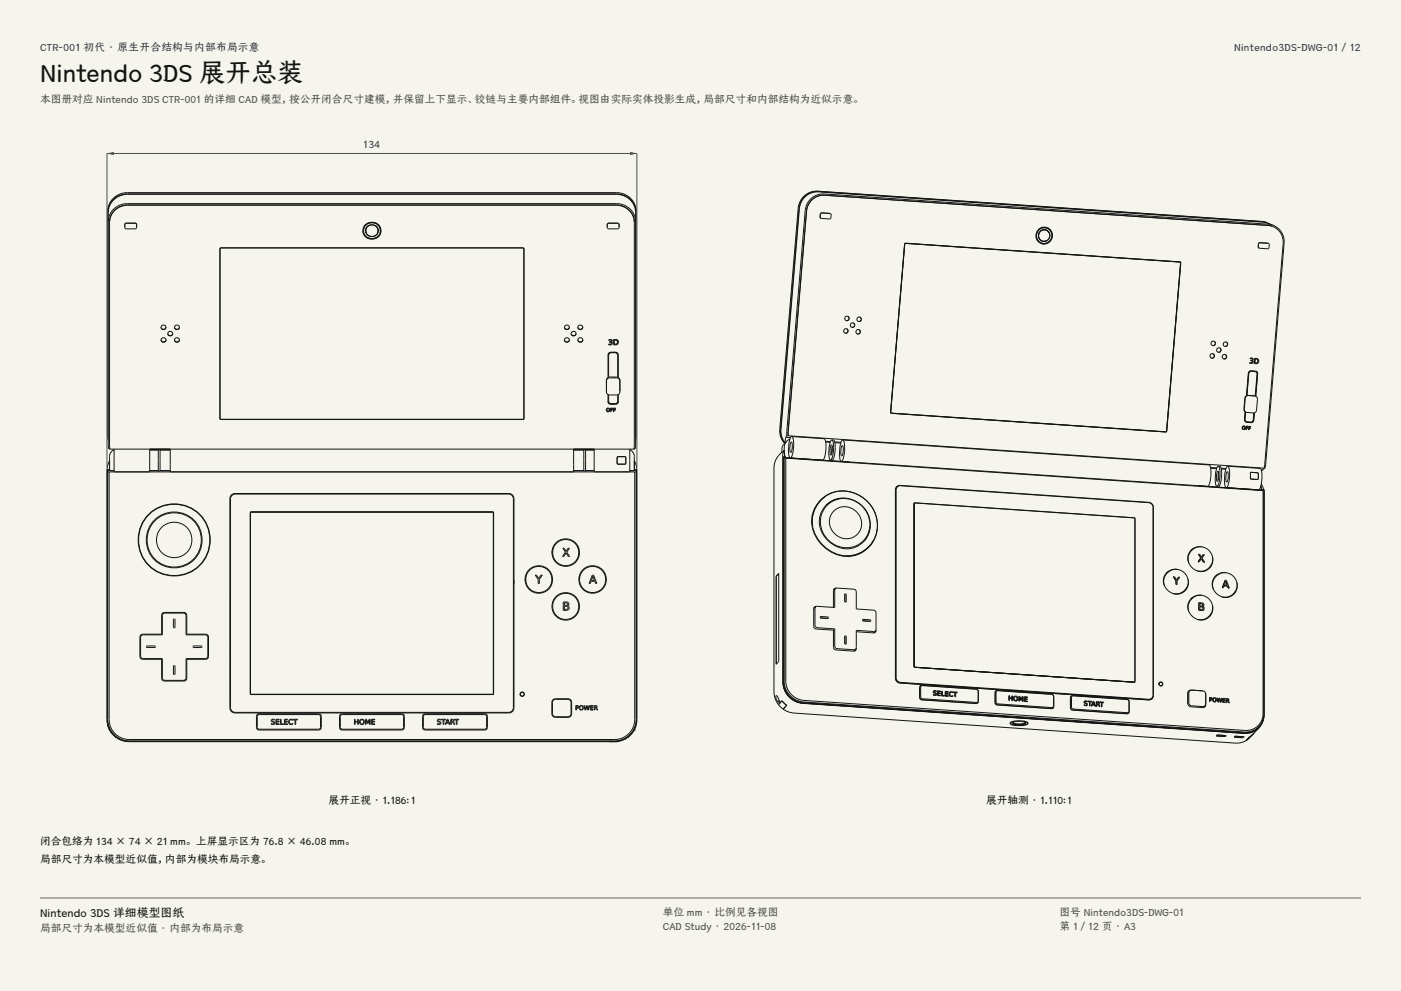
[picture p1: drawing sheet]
<svg xmlns="http://www.w3.org/2000/svg" width="420mm" height="297mm" viewBox="0 0 420 297" stroke-linecap="round" stroke-linejoin="round" font-family="sans-serif">
<g fill="#f5f4ed">
<path d="M0 0h420v297h-420z"/>
<path d="M12 12h396v275h-396z"/>
</g>
<g fill="none" stroke="#141413" stroke-width=".3">
<path d="M32.3 63.7a5.8 5.8 0 0 1 5.9-5.6h146.6a5.8 5.8 0 0 1 5.9 5.6M32.5 66.4a5.6 5.6 0 0 1 5.7-5.4h146.6a5.6 5.6 0 0 1 5.7 5.4M32.8 66.6a5.3 5.3 0 0 1 5.5-5.1h146.4a5.3 5.3 0 0 1 5.5 5.1M34.4 62.9a5.6 5.6 0 0 1 3.9-1.5h146.4a5.3 5.3 0 0 1 5.5 5.1v66.9l-.2 1.2h-157l-.2-1.2v-66.9a4.9 4.9 0 0 1 1.6-3.6zM37.4 67.4l.5-.5h2.6l.5 .5M37.5 67.1l.4-.2h2.8l.3 .4-.1 1.1-.4 .2-2.9-.1-.2-.4zM66 74.4l.3-.1h90.6l.2 .3-.1 51-.3 .1h-90.6l-.2-.3zM66 74.5l.2-.2h90.6l.2 .2M66 74.4v51l.2 .3 90.8-.1v-51.2M108.8 69.1a2.71 2.71 0 0 0 2.7 2.5 2.71 2.71 0 0 0 2.7-2.5M109 69.1a2.52 2.52 0 0 1 2.5-2.3 2.52 2.52 0 0 1 2.5 2.3M109 69.1a2.52 2.52 0 0 0 2.5 2.4 2.52 2.52 0 0 0 2.5-2.4"/>
<path d="M109 69a2.52 2.52 0 0 1 2.5-2.3 2.52 2.52 0 0 1 2.5 2.3M109 69v.1M109.3 67.6a2.64 2.64 0 0 1 4.2-.2 2.64 2.64 0 0 1-.9 4.1 2.64 2.64 0 0 1-3.2-.7 2.64 2.64 0 0 1-.1-3.2zM109.6 69.1a1.9 1.9 0 0 1 1.9-1.8 1.9 1.9 0 0 1 1.9 1.8M109.6 69.1a1.9 1.9 0 0 0 1.9 1.8 1.9 1.9 0 0 0 1.9-1.8M109.6 69.1l.3 .9M109.7 69.1a1.84 1.84 0 0 1 1.8-1.7 1.84 1.84 0 0 1 1.8 1.7M109.7 69.1a1.84 1.84 0 0 0 1.8 1.8 1.84 1.84 0 0 0 1.8-1.8M109.7 69.1h.1M110.8 67.5l-.9 .8-.2 .8M112.2 67.5l.9 .8 .2 .8M113.3 69.1h.1"/>
<path d="M113.4 69.1l-.3 .9M114 69v.1M182 67.4l.5-.5h2.6l.5 .5M182.1 67.1l.4-.2h2.9l.2 .4-.1 1.1-.4 .2-2.8-.1-.3-.4zM48.3 98.1a.74 .74 0 0 0 .7 .6 .74 .74 0 0 0 .8-.6M50.3 100a.74 .74 0 0 1 .7-.7 .74 .74 0 0 1 .8 .7M50.3 100a.74 .74 0 0 0 .7 .7 .74 .74 0 0 0 .8-.7M50.3 99.9a.74 .74 0 0 0 .7 .7 .74 .74 0 0 0 .8-.7M52.3 98.1a.74 .74 0 0 0 .8 .6 .74 .74 0 0 0 .7-.6M169.2 98.1a.74 .74 0 0 0 .7 .6 .74 .74 0 0 0 .8-.6M171.2 100a.74 .74 0 0 1 .8-.7 .74 .74 0 0 1 .7 .7M171.2 100a.74 .74 0 0 0 .8 .7 .74 .74 0 0 0 .7-.7"/>
<path d="M171.2 99.9a.74 .74 0 0 0 .8 .7 .74 .74 0 0 0 .7-.7M173.2 98.1a.74 .74 0 0 0 .8 .6 .74 .74 0 0 0 .7-.6M48.3 101.8a.74 .74 0 0 0 .7 .7 .74 .74 0 0 0 .8-.7M52.3 101.8a.74 .74 0 0 0 .8 .7 .74 .74 0 0 0 .7-.7M169.2 101.8a.74 .74 0 0 0 .7 .7 .74 .74 0 0 0 .8-.7M173.2 101.8a.74 .74 0 0 0 .8 .7 .74 .74 0 0 0 .7-.7M181.8 114.1a.92 .92 0 0 1 .9-.9h2.2a.92 .92 0 0 1 .9 .9M182.3 118.3v2.1a.81 .81 0 0 0 .8 .8h1.4a.81 .81 0 0 0 .9-.8v-2.1M182.5 118.3v2.2l.7 .5 1.8-.2 .2-.6v-1.9M182.5 113h2.7M182.5 106.4l.2-.5 .5-.2 1.5 .1 .5 .6M182.5 113l-.2 .1"/>
<path d="M182.5 105.8a2.96 2.96 0 0 1 2.4-.2l.5 .7v6.9l.4 .7v3.6a.92 .92 0 0 1-.9 .9h-2.2a.92 .92 0 0 1-.9-.9v-3.6l.5-.7v-6.9zM182.9 102.4l-.2 .2 .6 .2a.49 .49 0 0 1-.3 .4 .49 .49 0 0 1-.5-.1 .6 .6 0 0 0 .6 .3 .6 .6 0 0 0 .5-.5M183.2 102.4h-.3M183.2 102.5l.3 .1M183.2 105.6l-.5 .2-.2 .5v6.7M183.5 102.6l.1 .3M183.5 102.2l-.3 .3 .3 .1M183.5 102.2v-.2a.58 .58 0 0 0-1 0h.1a.35 .35 0 0 1 .5-.1 .35 .35 0 0 1 .1 .5M183.5 102.2h.1M183.6 102.9h.1M184.2 102a.67 .67 0 0 1 .9 .6 .67 .67 0 0 1-.9 .6zM184.4 105.6l.6 .2 .2 .5v6.7"/>
<path d="M185.1 102l-1.1-.2v1.6l1-.1 .4-.7M185.1 102l.3 .6M185.2 113l.2 .1M32.5 131.7l-.2-68.4a5.8 5.8 0 0 1 5.9-5.6h146.6a5.8 5.8 0 0 1 5.9 5.6l-.2 68.4M32.8 134.5h.1M33 134.5a.7 .7 0 0 1-.5-.9v-69.9a5.6 5.6 0 0 1 5.7-5.5h146.6a5.6 5.6 0 0 1 5.7 5.5v69.9a.7 .7 0 0 1-.5 .9h.2M34 134.9a2.82 2.82 0 0 0-1.2 3.2v2.7M34 134.9h.2M34.2 134.6v6.8M34.2 134.8l-.2 .1M44.9 134.6v6.8M44.9 134.7h6.1"/>
<path d="M44.9 134.9h2.6M47.5 134.8h.5v6.4h-.5zM48 134.9h3M51 134.6v6.8M65.9 125.3l.1 .2M157.1 125.3l-.1 .2M172 134.6v6.8M172 134.7h6.1M172 134.9h3M175 134.8h.5v6.4h-.5zM175.5 134.9h2.6M178.1 134.6v6.8"/>
<path d="M181.8 122.9a.52 .52 0 0 1 .5-.6 .52 .52 0 0 1 .5 .6M181.8 122.9a.52 .52 0 0 0 .5 .5 .52 .52 0 0 0 .5-.5M181.8 122.9h.1M182.3 120.3a.81 .81 0 0 0 .8 .8h1.4a.81 .81 0 0 0 .9-.8M182.8 122.9h.1M183 122.4h.7l-.5 .1v.3h.4l-.4 .1v.5zM183.9 122.4h.7l-.5 .1v.3h.4l-.4 .1v.5zM185.3 139.1h.1M185.3 136.9l-.3 .3v1.6l.3 .3M185.3 136.9h.1M185.3 136.9h2M185.3 139.1h2"/>
<path d="M187.3 136.9l.3 .3v1.6l-.3 .3M187.3 136.9h.1M187.4 139.1h-.1M188.8 134.6v6.8M188.8 134.8l.2 .1M188.8 134.9h.2M189 134.9a2.82 2.82 0 0 1 1.2 3.2v2.7M190.2 134.5h.1M32.1 140.8v74.8a6.6 6.6 0 0 0 6.6 6.7l146.6-.1M32.1 140.8l.7-2.7v2.7M32.1 140.8h.7M32.2 140.8v74.9a6.5 6.5 0 0 0 6.4 6.5h145.8a6.5 6.5 0 0 0 6.4-6.5v-74.9"/>
<path d="M32.2 140.8h.6M32.2 140.8h.1M32.3 141.3l.4 .1M32.3 140.8v74.8a6.4 6.4 0 0 0 6.4 6.4h145.6a6.4 6.4 0 0 0 6.4-6.4v-74.8M32.7 141.4v74.2a6 6 0 0 0 6 6h145.6a6 6 0 0 0 6-6v-74.2M32.7 141.4h157.6M32.8 140.8l.1 .3h1.3M32.8 140.8h.1M44.9 141.1h2.6M48 141.1h3M69.4 148.7l1.1-.6h82a1.42 1.42 0 0 1 1.4 1.4v62.6a1.42 1.42 0 0 1-1.4 1.4h-82a1.42 1.42 0 0 1-1.4-1.4v-62.6zM69.5 148.2l1-.3h82a1.54 1.54 0 0 1 1.6 1.5v62.7a1.54 1.54 0 0 1-1.6 1.6h-82a1.54 1.54 0 0 1-1.6-1.6v-62.7l.1-.4z"/>
<path d="M147.9 153.6l-.2-.1h-72.6v54.4l.2 .2M147.9 153.6v54.3M148 153.6l-.3-.2-72.6 .1-.1 54.4 .3 .3M172 141.1h3M175.5 141.1h2.6M190.2 140.8v-2.7l.7 2.7M190.2 140.8l-.1 .3h-1.3M190.2 140.8h.1M190.7 141.3l-.4 .1M190.8 140.8h.1M190.8 140.8h-.6M190.9 140.8v74.8a6.6 6.6 0 0 1-6.6 6.7"/>
<path d="M190.9 140.8h-.7M68.9 178.4h.2M68.9 179.9h.2M153.9 174.9h.2M154.1 173.5l-.2 .2M154.1 173.9v.1M157.6 173.5l-.2 .7M157.7 173l-.3 .2M160.5 172.3h.3l.7 1.1 .7-1.1h.4l-.9 1.4v1.2h-.4v-1.2zM165.4 173.4l.2 .2M165.4 173.6l.2 .2M165.6 164.8l-.1 1.2"/>
<path d="M165.7 164.3h.1M165.7 166.3l-.1 .1M165.7 164.3l.1 .2M165.7 166.2v.1M168.7 164.3h.4l.6 .9 .7-.9h.3l-.8 1.2 .9 1.3h-.4l-.7-1.1-.7 1.1h-.4l.9-1.3zM173.1 164h.3M173.3 164.3l.3 .2M173.6 166.4l-.2 .1M173.7 165.8l-.2 .3M173.8 172.9h-.2M173.8 173.1l-.2 .1M173.8 172.9h.1"/>
<path d="M173.8 173.1h.1M173.9 174.7h-.2M173.9 174.9h-.2M177.6 172.3h.4l.9 2.6h-.3l-.3-.7h-1.1l-.2 .7h-.4zM177.8 172.7l.4 1.2h-.9zM42.2 190.3l.6-.2h5.7v-5.7a.83 .83 0 0 1 .8-.9h5.9a.83 .83 0 0 1 .8 .9v5.7h5.7a.83 .83 0 0 1 .8 .8v5.9a.83 .83 0 0 1-.8 .8h-5.7v5.7a.83 .83 0 0 1-.8 .8h-5.9a.83 .83 0 0 1-.8-.8v-5.7h-5.7a.83 .83 0 0 1-.9-.8v-5.9zM42.4 190.5l.5-.2h5.8v-5.8a.77 .77 0 0 1 .7-.8h5.6a.77 .77 0 0 1 .8 .8v5.8h5.7a.77 .77 0 0 1 .8 .7v5.6a.77 .77 0 0 1-.8 .8h-5.7v5.7a.77 .77 0 0 1-.8 .8h-5.6a.77 .77 0 0 1-.7-.8v-5.7h-5.8a.77 .77 0 0 1-.8-.8v-5.6zM44 193.6h2.4l.1 .4-2.5 .1zM52 185.6h.5l-.1 2.5-.4-.1zM52 199.5l.5 .1-.1 2.5-.4-.1zM57.9 193.6h2.5l.1 .4-2.5 .1zM68.9 193.6h.2"/>
<path d="M68.9 199.5h.2M68.9 181.7h.2M68.9 197.6h.2M68.9 196.5h.2M68.9 194.7h.2M68.9 191.7h.2M68.9 190.6h.2M68.9 188.8h.2M68.9 187.6h.2M68.9 185.8h.2M68.9 184.7h.2M68.9 182.8h.2"/>
<path d="M168.9 180.4h.8a.61 .61 0 0 1 .8 .4 .61 .61 0 0 1-.4 .8 .7 .7 0 0 1 .5 .8 .7 .7 0 0 1-.8 .5h-.9zM169.2 181.7h.5a.47 .47 0 0 1 .6 .5 .47 .47 0 0 1-.6 .4h-.5zM169.2 180.7h.5a.39 .39 0 0 1 .5 .4 .39 .39 0 0 1-.5 .3h-.5zM32.3 217.4l1 2.2M68.9 206.9h.2M68.9 205.4h.2M68.9 203.6h.2M68.9 202.4h.2M68.9 200.6h.2M75.3 208.1h72.4M77.1 214.1l.6-.2h17.9a.77 .77 0 0 1 .7 .8v3.3a.77 .77 0 0 1-.7 .8h-17.9a.77 .77 0 0 1-.8-.8v-3.3zM77.3 214.3l.4-.1h17.8l.4 .1 .2 .4v3.2l-.2 .5-.4 .1h-17.8l-.4-.1-.2-.5v-3.2z"/>
<path d="M81.4 215.7l.7-.1h.2l-.1 .2a.33 .33 0 0 0-.5-.1 .33 .33 0 0 0 0 .5 .56 .56 0 0 1 .7 .6 .56 .56 0 0 1-1 .3v-.2a.35 .35 0 0 0 .6 .1 .35 .35 0 0 0-.1-.6l-.6-.3zM82.7 215.6h1v.1h-.8v.5h.8v.2h-.8v.5h.8v.2h-1zM84.1 215.6h.2v1.3h.7v.2h-.9zM85.3 215.6h.9v.1h-.7v.5h.7v.2h-.7v.5h.8v.2h-1zM86.7 215.8a.6 .6 0 0 1 1.1 .1 .61 .61 0 0 0-.9 0 .61 .61 0 0 0 0 .9 .61 .61 0 0 0 .9 0 .75 .75 0 0 1-1.2 .1 .75 .75 0 0 1 .1-1.1zM87.9 215.6h1.3v.1h-.5v1.4h-.3v-1.4h-.5zM102 214.1l.5-.2h18a.77 .77 0 0 1 .7 .8v3.3a.77 .77 0 0 1-.7 .8h-18a.77 .77 0 0 1-.7-.8v-3.3zM102.2 214.3l.4-.1h17.8l.4 .1 .2 .4v3.2l-.2 .5-.4 .1h-17.8l-.4-.1-.2-.5v-3.2zM106.3 215.6h.2v.6h.7v-.6h.2v1.5h-.2v-.7h-.7v.7h-.2zM109.5 215.6h.4l.4 1 .4-1h.3v1.5h-.2v-1.3l-.4 1h-.2l-.4-1v1.3h-.3zM111.4 215.6h1v.1h-.8v.5h.7v.2h-.7v.5h.8v.2h-1zM126.9 214.1l.5-.2h17.9a.77 .77 0 0 1 .8 .8v3.3a.77 .77 0 0 1-.8 .8h-17.9a.77 .77 0 0 1-.7-.8v-3.3z"/>
<path d="M127.1 214.3l.4-.1h17.8l.4 .1 .2 .4v3.2l-.2 .5-.4 .1h-17.8l-.4-.1-.2-.5v-3.2zM131.2 215.7l.7-.1h.2l-.1 .2a.33 .33 0 0 0-.5-.1 .33 .33 0 0 0-.1 .5 .56 .56 0 0 1 .8 .6 .56 .56 0 0 1-1 .3v-.2a.35 .35 0 0 0 .6 .1 .35 .35 0 0 0-.1-.6l-.6-.3zM132.3 215.6h1.3v.1h-.5v1.4h-.3v-1.4h-.5zM134.1 215.6h.2l.6 1.5h-.2l-.2-.4h-.7l-.1 .4h-.2zM134.2 215.8l.3 .7h-.6zM135.1 215.6h.5a.44 .44 0 0 1 .5 .3 .44 .44 0 0 1-.2 .5l.4 .7-.7-.6h-.3v.6h-.2zM135.3 215.7h.3a.28 .28 0 0 1 .3 .3 .28 .28 0 0 1-.3 .3h-.3zM136.2 215.6h1.3v.1h-.5v1.4h-.2v-1.4h-.6zM147.9 207.9l-.2 .2M148 207.9l-.3 .3M165.6 209.9l.9-.5h3.8l.6 .2 .5 .9v3.4l-.2 .6-.9 .5h-3.8l-.6-.2-.5-.9v-3.4zM165.9 209.9l.7-.3h3.6a.95 .95 0 0 1 1 .9v3.4a.95 .95 0 0 1-1 .9h-3.6a.95 .95 0 0 1-1-.9v-3.4z"/>
<path d="M172.6 211.5h.4a.44 .44 0 0 1 .5 .5 .44 .44 0 0 1-.7 .3v.5h-.2zM172.8 211.6h.2a.25 .25 0 0 1 .3 .3 .25 .25 0 0 1-.3 .2h-.2zM175 211.5h.2l.3 1.1 .3-1.1h.2l.3 1.1 .3-1.1h.1l-.3 1.3h-.2l-.3-1.2-.3 1.2h-.2zM177 211.5h.8l-.6 .1v.4h.6l-.6 .2v.4l.6 .2h-.8zM178.1 211.5h.4a.37 .37 0 0 1 .5 .2 .37 .37 0 0 1-.2 .5l.4 .6-.7-.6h-.2v.6h-.2zM178.3 211.6h.2a.24 .24 0 0 1 .3 .2 .24 .24 0 0 1-.3 .3h-.2zM189.9 219.1l-.1 .2M190.2 218.7l-.2 .2M190.2 218.7h.1M190.3 218.4v.2M190.3 218.4h.1M190.6 217.8l-.1 .2"/>
<path d="M190.6 217.8h.1"/>
<circle cx="49" cy="98.1" r=".72"/>
<circle cx="53.1" cy="98.1" r=".72"/>
<circle cx="170" cy="98.1" r=".72"/>
<circle cx="174" cy="98.1" r=".72"/>
<circle cx="49" cy="101.9" r=".72"/>
<circle cx="53.1" cy="101.9" r=".72"/>
<circle cx="170" cy="101.9" r=".72"/>
<circle cx="174" cy="101.9" r=".72"/>
<circle cx="182.3" cy="122.9" r=".41"/>
<circle cx="52.2" cy="161.8" r="10.7"/>
<circle cx="52.2" cy="161.8" r="10.8"/>
<circle cx="52.2" cy="161.8" r="8.4"/>
<circle cx="52.2" cy="161.8" r="8.1"/>
<circle cx="52.2" cy="161.8" r="5.3"/>
<circle cx="161.5" cy="173.7" r="4.1"/>
<circle cx="161.5" cy="173.7" r="3.9"/>
<circle cx="169.6" cy="165.6" r="4.1"/>
<circle cx="169.6" cy="165.6" r="3.9"/>
<circle cx="177.6" cy="173.7" r="4.1"/>
<circle cx="177.6" cy="173.7" r="3.9"/>
<circle cx="169.6" cy="181.7" r="4.1"/>
<circle cx="169.6" cy="181.7" r="3.9"/>
<circle cx="108.5" cy="216.3" r=".78"/>
<circle cx="108.5" cy="216.3" r=".57"/>
<circle cx="156.5" cy="208.1" r=".65"/>
<circle cx="156.5" cy="208.1" r=".57"/>
<circle cx="174.3" cy="212.1" r=".67"/>
<circle cx="174.3" cy="212.1" r=".51"/>
</g>
<path d="M32.1 140v-94h158.8v94" fill="none" stroke="#504e49" stroke-width=".3"/>
<g fill="#504e49">
<path d="M32.1 46l2-.5v1z"/>
<path d="M188.9 45.5l2 .5-2 .5z"/>
</g>
<g fill="none" stroke="#141413" stroke-width=".3">
<path d="M247.2 58.5a5.1 5.1 0 0 0-5.4 4.8M241.7 63.2l-5.4 67.4M241.7 63.2a5.1 5.1 0 0 1 5.4-4.7l133 9.1 1.3 .2M246.1 65.4h.1M246.4 63.8l-.5 .4v1l.3 .2M248.7 64h.1M248.8 64h.1M248.9 64l-2.8-.2-.3 1.2 .3 .4M248.9 64l.3 .4-.3 1.2-2.7-.2M271.2 73.2l.3-.3 82.3 5.6M271.2 73.1l-4.2 50.5 .1 .2M271.2 73.1h.1"/>
<path d="M271.2 73.2l-4.2 50.4 .2 .2M271.4 72.9l-.1 .1M271.4 72.9l82.3 5.6M271.5 72.9l-.3 .3M312.2 72.8h.1M312.4 72.2h.1M313.6 69h.1M313.6 69a1.72 1.72 0 0 0-2.2 1 1.72 1.72 0 0 0 1 2.2M313.6 68.9l.6 .4 .4 .7M313.6 69a1.72 1.72 0 0 1 1 2.2 1.72 1.72 0 0 1-2.1 1M313.6 69a1.72 1.72 0 0 0-2.1 1 1.72 1.72 0 0 0 1 2.2M313.8 68.4h.1"/>
<path d="M313.8 68.4a2.35 2.35 0 0 0-3 1.4 2.35 2.35 0 0 0 1.4 3M313.8 68.4a2.35 2.35 0 0 1 1.4 3 2.35 2.35 0 0 1-3 1.4M313.8 68.4a2.35 2.35 0 0 0-2.9 1.4 2.35 2.35 0 0 0 1.3 3M313.9 68.2a2.53 2.53 0 0 1 1.4 3.2 2.53 2.53 0 0 1-3.1 1.6M313.9 72.1l-.8 .2h-.7M313.9 68.2a2.53 2.53 0 0 1 1.5 3.2 2.53 2.53 0 0 1-3.2 1.6M313.9 68.2a2.53 2.53 0 0 0-3.2 1.6 2.53 2.53 0 0 0 1.5 3.2M353.7 78.5h.1M353.7 78.5l.1 .1M353.7 78.5l.2 .3M353.8 78.5l.2 .3-4.2 50.4-.4 .3M353.8 78.6l.1 .2-4.2 50.4"/>
<path d="M377.2 73.9l.3 .5M377.2 73.1v.8M377.5 74.4h.1M377.8 72.7l-.5 .5M379.8 66.7l-1.6-.4-133.1-9a5.6 5.6 0 0 0-5.8 5.1l-5.5 66.3 .1 1.9 .5 1.3 .8 1M379.8 66.7l-1.4-.3-133-9a5.6 5.6 0 0 0-5.9 5.1l-5.5 66.2 .1 1.9 1.2 2.2M379.8 66.7l1.1 .5M380.1 72.9h.1M380.1 67.5l1.3 .3M380.2 72.9h.1M380.2 72.9l-2.5-.2-.5 .4M380.2 72.9l.3 .5-.3 1.1-2.7-.1"/>
<path d="M381.4 67.8h.1M381.4 67.8a5 5 0 0 1 3.3 5.2l-5.8 67.3M381.5 67.5l-3.1-.9-133.1-9.1a5.4 5.4 0 0 0-5.6 5l-5.6 66.3 .2 1.8 1.1 2.1M381.5 67.5l-1.3-.3-133.1-9.1a5.4 5.4 0 0 0-5.7 5l-5.5 67.5M381.5 67.5a5.2 5.2 0 0 1 3.5 5.4l-5.8 67.4M253.8 98.5a.69 .69 0 0 1 .4 .9 .69 .69 0 0 1-.9 .4M254.1 94.8a.69 .69 0 0 1 .4 .8 .69 .69 0 0 1-.9 .5M255.8 96.8a.69 .69 0 0 1 .3 .8 .69 .69 0 0 1-.8 .5M255.8 96.8a.69 .69 0 0 1 .4 .9 .69 .69 0 0 1-.9 .4M255.8 96.8a.69 .69 0 0 0-.9 .4 .69 .69 0 0 0 .4 .9M257.5 98.8l.4 .7M257.8 95a.69 .69 0 0 1 .3 .9 .69 .69 0 0 1-.8 .4"/>
<path d="M363.6 106a.69 .69 0 0 1 .4 .9 .69 .69 0 0 1-.9 .4M363.9 102.3a.69 .69 0 0 1 .4 .8 .69 .69 0 0 1-.8 .4M365.6 104.3a.69 .69 0 0 1 .4 .8 .69 .69 0 0 1-.9 .5M367.3 106.3a.69 .69 0 0 1 .3 .8 .69 .69 0 0 1-.8 .5M367.6 102.5a.69 .69 0 0 1 .3 .9 .69 .69 0 0 1-.8 .4M373.7 118.6l-.5 .7-.3 3.3 .4 .8M373.8 118.5l-.1 .1M373.8 118.5h.1M373.8 118.5l2.5 .2M374.6 108.8h.1M374.6 108.8l.1 .1M374.7 108.6h.1"/>
<path d="M374.7 108.6v.2M374.7 108.6l.7 .1M374.7 108.9h.1M374.8 107.5v.1M374.8 107.6l.5-.1a.25 .25 0 0 1 .2 .3 .25 .25 0 0 1-.3 .2h-.2M374.8 107.4h.1M374.8 107.4v.2M375 108.2h.1M375 108.2l.5 .3M375 108h.1M375 108v.2M375 107.3l-.2 .1"/>
<path d="M375.1 111.3l1.3 .1M375.1 111.3l-.5 .1-.3 .5-.5 6.6M375.1 111.3l-.5 .2-.2 .5-.6 6.5M375.2 107.3h-.2M375.2 107.3l.2 .1M375.4 108.1h.1M375.4 107.4h.1M375.4 108.1a.52 .52 0 0 1 .1 .7 .52 .52 0 0 1-.8 .1M375.4 107.4a.37 .37 0 0 1 .3 .3 .37 .37 0 0 1-.3 .4M375.5 108.5l-.1 .2M376 109h.1M376.1 107.4l.8 .1"/>
<path d="M376.1 107.4h.1M376.1 107.4l-.1 1.6M376.1 111.3l.2 .1M376.2 118.7h.1M376.3 118.7h.1M376.3 111.4h.1M376.4 111.4l.4 .7-.5 6.6M376.4 118.7l-2.2-.2a.89 .89 0 0 0-.9 .9l-.3 3.3 .2 .5 .4 .4M376.4 118.7l.4 .4 .2 .5-.3 3.3a.89 .89 0 0 1-.9 .8l-2.2-.1M376.5 111.2l.5 .8-.6 6.7M376.5 111.2l-1.4-.1-.8 .4-.6 7.1M376.5 111.2l.4 .4 .1 .4-.5 6.7"/>
<path d="M376.6 107.4l.3 .1M376.9 107.5h.1M376.9 107.5a.86 .86 0 0 1 .3 1.2 .86 .86 0 0 1-1.2 .3M377 108.7l-.5 .1M377 108.7a.65 .65 0 0 0 .1-.8 .65 .65 0 0 0-.8-.3l-.1 1.2h.3M234.4 135.5a6.2 6.2 0 0 0-2.4 4.8v67l.3 1.8 1.1 2.1M234.7 137v67.4a6.5 6.5 0 0 0 6 6.4l132.2 9 1.5-.1 1.4-.4 1.7-1.3M234.7 137h.7M234.8 137h.6M234.8 137h.1M234.8 137v67.5a6.4 6.4 0 0 0 5.8 6.2l132.4 9M235.1 137.2l-.2-.2v67.4a6.3 6.3 0 0 0 5.8 6.2l132.2 9a5.5 5.5 0 0 0 4.6-1.9"/>
<path d="M235.1 137.2v67a6.3 6.3 0 0 0 5.8 6.2l132.2 9 2.1-.3 1.3-.5 1-.9M235.1 137.2l.5 .1M235.1 134.9l-.4 1.1v1M235.1 134.9l.3 2.1M235.4 137h.1M235.4 137v.1M235.4 137.1l19.1 1.3M235.6 137.3v66.8a5.9 5.9 0 0 0 5.4 5.8l132.2 9a5 5 0 0 0 5.4-5v-66.9M235.6 137.3l143 9.7M235.6 131.1l-.2 1.6M235.6 131.1l1.4 .1M235.8 132.3a4.3 4.3 0 0 0-.6 4l.2 .8"/>
<path d="M235.8 132.3l-1.3 1.6-.1 1.8 .7-.8M235.9 130.6l-.3 .5M235.9 130.6l143.3 9.7M236.2 129.3l.1 1.3M236.3 130.6h.1M236.5 131.7l-.7 .6M236.5 131.7h.3M236.8 131.6l-.3 .1M237.1 132.6l.2-.1a3.4 3.4 0 0 1-.3 3.1l-.2-1.3zM237.4 130.8l9.7 .7a6.7 6.7 0 0 1 .1 5.5l-.6 .9-9.7-.7M237.4 130.8a6.7 6.7 0 0 1 .1 5.5l-.6 .9M237.4 130.8a3.2 3.2 0 0 0-1 2.7v1a3.2 3.2 0 0 0 .5 2.7"/>
<path d="M237.6 130.7l-.2 .1M247.5 132.2l1.5 .1M247.5 132.5l1.4 .1M249.1 133.5l.2-.2a3.3 3.3 0 0 1-.2 3.1l-.3-1.2zM249.4 131.9h.5a6.3 6.3 0 0 1 .1 5.1l-.3 .8h-.7M249.4 131.9a6.3 6.3 0 0 1 .1 5.1l-.5 .8M249.4 131.9a6.5 6.5 0 0 0-.9 5.2l.5 .7M249.5 133.7l-.2 2.3M250.2 132.4l1.9 .2M250.3 132.7l1.8 .1M252.4 133.7l.1-.2a3.5 3.5 0 0 1-.2 3.1l-.2-1.2zM252.7 131.9l109.8 7.4a7 7 0 0 1 .1 5.6l-.6 .9-109.8-7.5"/>
<path d="M252.7 131.9a7 7 0 0 1 .1 5.6l-.6 .8M252.7 131.9a3.2 3.2 0 0 0-1 2.6v1.1a3.2 3.2 0 0 0 .5 2.7M267 123.5l.2 .4M267.1 123.8h.1M267.2 123.8v.1M267.2 123.8h.1M267.2 123.9l82.2 5.6M267.2 123.9l82.3 5.5M349.6 129.4h-.2M349.7 129.2l-.2 .2M349.7 129.1v.1M365.2 139.7l.5 .1a6.3 6.3 0 0 1 .2 5.1l-.4 .8h-.7"/>
<path d="M365.2 139.7a6.3 6.3 0 0 1 .2 5.2l-.6 .8M365.2 139.7a6.5 6.5 0 0 0-.8 5.2l.4 .8M368.1 139.7a6.7 6.7 0 0 1 .1 5.5l-.6 .9M368.1 139.7a3.2 3.2 0 0 0-1 2.6v1.1a3.2 3.2 0 0 0 .5 2.7M368.1 139.7l9.7 .7a6.7 6.7 0 0 1 .1 5.5l-.6 .9-9.7-.7M372.5 128.6l.2 .1M372.7 128.7h.1M373.1 127.7a.54 .54 0 0 0-.6 .2 .54 .54 0 0 0 0 .7M373.1 127.7h.1M373.1 127.7a.55 .55 0 0 1 .2 .7 .55 .55 0 0 1-.6 .3M373.3 123.4l.1 .1M373.3 123.4l-.2 2.6 .5 .5"/>
<path d="M373.3 123.5l-.1 2.1 .4 .7M373.4 123.5l.2 .1M373.4 123.5h.1M373.4 123.5l-.2 2.1 .5 .8M373.5 128.8h.1M373.6 126.5l.2 .1M373.6 127.7h.1M373.6 127.7l.6 .1M373.6 127.7l-.1 1.1M373.6 126.3l.1 .1M374.1 128.2h.1M374.1 128.2l-.4 .1-.2 .5"/>
<path d="M374.2 127.8h.1M374.2 127.8l-.5 .1v.3h.4M374.4 127.8h.6M374.4 127.8h.1M374.4 127.8l-.1 1M374.9 128.3h.1M374.9 128.3h-.4l-.2 .5M375 127.8h.1M375 127.8l-.5 .1v.3l.4 .1M375.9 123.8l-.2 2-.2 .5-.6 .2-1.2-.1M376 123.7l-.3 2.5-.7 .4M376.1 123.7l-.2 2.2-.3 .6-.5 .2-1.6-.2"/>
<path d="M245.8 150a10.1 10.1 0 0 1 16.3 3.2 9.3 9.3 0 0 1-2.7 11.7 9.3 9.3 0 0 1-12-.6 9.6 9.6 0 0 1-1.6-14.3zM246 150.1a10 10 0 0 1 16.6 4.4 9.3 9.3 0 0 1-1.9 9.1M246 150.1a9.4 9.4 0 0 0 1.6 14 9.2 9.2 0 0 0 13.1-.5M246 150.1a9 9 0 0 0-2.4 7.4M247.3 148.9l-1.6 1.3M247.6 151.5a7.9 7.9 0 0 1 8.6-1.5 7.9 7.9 0 0 1 4.7 7.3 7.2 7.2 0 0 1-4.6 6.7 7.2 7.2 0 0 1-7.9-1.8 7.3 7.3 0 0 1-.8-10.7zM247.8 151.6a7.6 7.6 0 0 1 10.6 .1 7.6 7.6 0 0 1 .2 10.6 7.6 7.6 0 0 1-10.3-.4 7.6 7.6 0 0 1-.5-10.3zM249.8 153.3a4.9 4.9 0 0 1 7.1 .2 4.9 4.9 0 0 1-.4 7.1 5 5 0 0 1-6.4-.8 5 5 0 0 1-.3-6.5zM251.6 149.5l-1.9 .6-2.2 1.5M260.8 157.9l-.4 2-1.4 2.3M268.8 145.9l1-.4 74.6 5a1.52 1.52 0 0 1 1.4 1.5v56.5l-.2 .6-.4 .5-.8 .2-74.6-5.1a1.4 1.4 0 0 1-1.4-1.5v-56.4zM268.9 146l-.3 .8v56.3a1.4 1.4 0 0 0 1.3 1.4l74.5 5.1 .9-.4"/>
<path d="M268.9 146l1-.4 74.5 5.1a1.4 1.4 0 0 1 1.3 1.3v56.4l-.4 .8M268.9 146l-.4 .9v56.4a1.4 1.4 0 0 0 1.3 1.4M269.1 145.8l-.5 .2M274 150.9v49M274.1 150.8h.1M274.1 150.9v48.9l.1 .1M274.1 150.8h-.1M274.1 150.8v.1M274.2 150.7l-.1 .1M274.2 150.7l66 4.6v49.1M274.2 150.7l66 4.5 .1 49.1-.2 .2M274.2 150.7l-.2 .2"/>
<path d="M359.3 145.6l19 1.2M362.9 140.1l1.9 .1M362.9 140.3l1.8 .2M364.9 141.4l.2-.2a3.3 3.3 0 0 1-.2 3.1l-.2-1.3zM365.3 141.6l-.1 2.3M366.1 140.3l1.4 .1M366.1 140.6h1.4M367.8 141.5l.2-.1a3.4 3.4 0 0 1-.3 3.1l-.2-1.3zM374.9 141.6l2.2 .1 .1 .7a.93 .93 0 0 1-.3 1.3l-1.9-.2zM375.5 140.1l-.1 .1M377.5 140.2l-.3 .1M378.1 140.8h.5"/>
<path d="M378.1 145l.8 1.8M378.3 146.7l-.3-1.1 .3 1.2M378.3 146.7l.6 .1M378.3 146.7v.1M378.3 146.8h.6M378.3 146.8h.1M378.6 140.8l-.4 .3M378.6 147h.3M378.7 146.8l.2 .2M378.9 146.8h.1M378.9 146.8v.2M378.9 147h.1"/>
<path d="M378.9 147l.1 67.2-.3 1.8-1.2 2M378.9 146.8l.1 .4M379.2 140.3l-.6 .5M232.7 172.7h.1M232.7 172.7v26.3M233.5 171.9v26.3l-.8 .9v-26.4zM233.5 171.9l-.8 .8M250.3 176.6h-.4M250.4 176.4l-.2 .5v5.2l-5.2-.4-.5 .2M250.4 176.4l-.5 .8M250.4 176.4l.5-.2 5.1 .4 .5 .2 .2 .5v5.2l5.2 .4 .7 .4v5.3l-.1 .5M250.7 176.3l-.5 .1-.3 .4v5.2"/>
<path d="M253.3 178.1v2.2h.4M253.3 178v.1M253.3 178h.1M253.4 178h-.1M253.4 178l.3 .1v2.2M260.7 163.6a9 9 0 0 1-7.2 3M261.8 162.1l-1.2 1.7M268.4 176.3l.1 .1M349.1 175.5a3.6 3.6 0 0 1 2.9-4.8 3.6 3.6 0 0 1 4.2 3.8 3.6 3.6 0 0 1-4.6 3.3M350.5 171.2l-.9 .7M351.8 172.8l.3 .1 .6 .9 .6-.9M351.8 172.8h.1"/>
<path d="M351.8 172.8l.8 1.3M352.6 175.2h.3M352.6 175.2h.1M352.6 174.1h.1M352.6 174.1v1.1M352.7 178h.1M352.9 175.2h.1M352.9 170.6a3.6 3.6 0 0 0-4 2.3 3.6 3.6 0 0 0 1.6 4.3 3.5 3.5 0 0 0 4.1 .3 3.5 3.5 0 0 0 1.6-3.9M352.9 178h.1M353.3 172.9l.4 .1-.8 1.1v1.1M353.3 172.9v.1M353.6 177.9h.1"/>
<path d="M353.8 177.8v.1M354.5 177.4l-.1 .2M354.9 177.4l-.1-.2-.1 .3M355 177.1v.1M355.8 176.1l-.6 1M356.4 168.7a3.6 3.6 0 0 1 3-4.8 3.6 3.6 0 0 1 4.1 3.8 3.6 3.6 0 0 1-4.5 3.4M357.8 179l-.9 .6M357.8 164.4l-.9 .7M359.2 168.3l.3 .1M359.2 168.3h.1M359.3 166.1l.7 1.1M359.3 166.1h.1"/>
<path d="M359.3 166.1h.3l.6 .9 .5-.8M359.4 171.2h.1M359.5 168.4l.7-1 .6 1.1M359.5 168.4h.1M359.6 171.2h.1M360 167.2h.1M360 167.2l-.8 1.1M360.2 178.4a3.6 3.6 0 0 0-3.9 2.3 3.6 3.6 0 0 0 1.5 4.3 3.5 3.5 0 0 0 4.2 .3 3.5 3.5 0 0 0 1.5-3.9M360.2 163.9a3.6 3.6 0 0 0-3.9 2.3 3.6 3.6 0 0 0 1.5 4.3 3.5 3.5 0 0 0 4.2 .3 3.5 3.5 0 0 0 1.5-3.9M360.7 171.2h.1M360.7 171.1v.1M360.7 166.2h.4l-.8 1 .8 1.3"/>
<path d="M360.7 166.2h.1M360.8 168.5h.3M360.8 168.4v.1M361.1 168.5h.1M361.2 171l-.1 .1M363.1 169.3l-.5 1M363.7 176.5a3.6 3.6 0 0 1 3-4.8 3.6 3.6 0 0 1 4.1 3.8 3.6 3.6 0 0 1-4.5 3.3M365.2 172.2l-1 .7M366.4 176.1h.4M366.4 176.1h.1M366.8 176.1h.1M367.3 173.9h.1"/>
<path d="M367.3 173.9h.3l.9 2.3M367.3 173.9l-.9 2.2M367.5 174.2l.4 1.2-.8-.1zM367.5 171.6a3.6 3.6 0 0 0-3.9 2.3 3.6 3.6 0 0 0 1.5 4.3 3.5 3.5 0 0 0 4.2 .3 3.5 3.5 0 0 0 1.5-3.9M368 175.6h.1M368 175.6l.2 .6M368 175.6h-1l-.2 .5M368.2 176.2h.3M368.2 176.2h.1M368.5 176.2h.1M370.4 177l-.5 1.1M244.4 182l-.4 .1"/>
<path d="M244.5 181.9l-.2 .5v5l.2 .5 .5 .2 5.2 .4M244.5 181.9l-.6 .8M244.8 181.7l-.7 .3-.2 .4v5.3l.3 .6 .5 .2 5.2 .4M245.9 184.8l.1 .4 2.2 .1M246 184.8l2.2 .1 .1 .4M246 184.8h-.1M246 184.8h.1M248.3 185.3h-.1M248.3 185.3h.1M249.9 188.9v5.1l.2 .5 .5 .3 5.3 .3 .6-.2 .2-.7M250.2 188.5v5.2l.2 .5 .5 .2 5.1 .3 .5-.2M250.2 188.5l-.3 .4"/>
<path d="M253.3 192.9h.4M253.3 192.9h.1M253.3 190.7v2.2M253.3 190.6v.1M253.3 190.6h.1M253.4 190.6h-.1M253.4 190.6l.3 .1v2.2M253.7 180.3h.1M253.7 192.9h.1M256.4 194.7v.4M256.5 194.5l-.7 .6M258.6 186l2.3 .2"/>
<path d="M258.6 186l.1 .1M258.6 185.7v.3M258.7 185.7h-.1M258.7 185.7h.1M258.7 185.7l2.2 .1 .1 .4M261 186.2h-.1M261 186.2h.1M262.1 189.4v.2M262.3 189.2v.4M262.5 189.1l-.6 .2-5.2-.4v5.2l-.2 .4M262.5 189.1l-.7 .6M262.6 188.7l-.1 .6-.4 .4-5.4-.4"/>
<path d="M274 199.8l.2 .2M274.2 200h.1M274.2 200l65.9 4.5M356.4 183.3a3.6 3.6 0 0 1 3-4.8 3.6 3.6 0 0 1 4.1 3.8 3.6 3.6 0 0 1-4.5 3.3M359.4 180.6l.8 .1a.61 .61 0 0 1 .6 .2 .61 .61 0 0 1 0 .7M359.4 180.6h.1M359.4 182.9h.1M359.4 180.6v2.3M359.7 180.9h.5a.35 .35 0 0 1 .4 .4 .35 .35 0 0 1-.4 .3h-.5zM360.2 180.9l.4 .4M360.6 182l-.9-.2v.8h.9M360.6 182v.6"/>
<path d="M360.6 182.6h.1M360.8 181.6l-.3 .1M360.8 181.6l-.3 .1 .5 .4-.1 .6M360.8 181.6h.1M360.9 182.7l-1.5 .2M360.9 182.7h.1M363.1 183.8l-.5 1M232.7 208.5l.6 .7a1.06 1.06 0 0 1 .2 1.3 1.8 1.8 0 0 1-.8-2zM233.4 211.2l1-1.2 1.4 1.4-1 1.1M233.4 211.2l1.4 1.3M233.6 209.9v.5M234.8 212.5l1.5 .8 1.8 .4 132.2 9 1.7-.1 1.5-.6"/>
<path d="M234.8 204.5a6.4 6.4 0 0 0 5.8 6.2M268.4 201.1h.1M268.4 200.4h.1M275.8 205.6l.6-.2 16.5 1.2 .4 .6v3.2l-.3 .4-.4 .1-16.5-1.2-.4-.7zM276.1 205.7h-.4M276.1 205.6l-.1 3.2 .5 .6 16.2 1.1 .4-.1M276.1 205.6l.4-.1 16.2 1.1 .5 .5-.1 3.3M276.1 205.6l-.3 .6v2.9l.5 .6 16.1 1.1 .7-.4M279.8 207.3l.4 .4M279.8 208.3h.8M279.8 208.1l.7 .1M279.8 208.3h.1"/>
<path d="M279.8 208.1h.1M279.8 208.1v.2M279.9 207.1l-.1 .2M279.9 207.1l.5-.1 .3 .2M279.9 207.1h.1M280.1 207.2h-.1a.38 .38 0 0 0 .1 .4 .38 .38 0 0 0 .5 .1l.2 .2-.1 .4M280.2 207.7l.1 .1M280.2 207.7h.1M280.3 207.1l.2 .1M280.3 207.1l-.2 .1M280.3 207.8l.2 .1M280.3 207.8h.1"/>
<path d="M280.5 207.2h.2M280.5 207.1l.2 .1M280.5 207.9l.1 .1M280.5 208.2h.1M280.6 208l-.1 .2M280.7 208.3h-.1M280.7 208.3h.1M280.7 207.2h.1M281.1 208.4l.9 .1M281.1 207h.1M281.1 207l.9 .1v.2M281.1 208.4h.1"/>
<path d="M281.1 207v1.4M282 207.8h-.7v.5h.7v.2M282 207.8h.1M282 207.3h.1M282 207.3l-.7-.1v.4l.7 .1v.1M282 208.5h.1M282.3 208.5l.9 .1M282.3 207.1h.2v1.3h.7v.2M282.3 207.1h.1M282.3 208.5h.1M282.3 207.1v1.4M283.2 208.6h.1"/>
<path d="M283.4 208.6l.9 .1M283.4 207.2l.9 .1v.1M283.4 207.2h.1M283.4 208.6h.1M283.4 207.2v1.4M284.3 208l-.7-.1v.5l.7 .1v.2M284.3 208h.1M284.3 207.4h-.7v.4h.7v.2M284.3 207.4h.1M284.3 208.7h.1M284.7 207.5a.77 .77 0 0 0 0 1 .77 .77 0 0 0 1 .1M284.7 207.5h.1"/>
<path d="M284.7 207.5a.57 .57 0 0 1 1 .2M284.9 207.6a.6 .6 0 0 0 0 .8 .6 .6 0 0 0 .8 0v.2M284.9 207.6h.1M285.5 207.5l.2 .2M285.5 207.5l-.6 .1M285.7 207.7h.1M285.7 208.6h.1M285.8 207.5h.5M285.8 207.4h1.2v.2M285.8 207.4h.1M285.8 207.5h.1M285.8 207.4v.1"/>
<path d="M286.3 208.8h.2M286.3 208.8h.1M286.3 207.5v.1M286.3 207.5v1.3M286.5 208.8h.1M287 207.6h-.5v1.2M287 207.6h.1M293.1 210.4l-.1 .4M298.4 207.1l.6-.2 16.5 1.2 .4 .7v3.1l-.3 .4-.4 .1-16.5-1.2-.4-.6zM298.7 207.2l-.4 .1M298.7 207.2l-.1 3.2 .5 .6 16.2 1.1 .4-.2M298.7 207.2l.4-.2 16.2 1.1 .5 .6-.1 3.2"/>
<path d="M298.7 207.2l-.3 .6v2.8l.5 .6 16.2 1.1 .6-.4M302.5 209.9h.2M302.5 208.5h.2v.6h.7v-.6M302.5 208.5h.1M302.5 209.9h.1M302.5 208.5v1.4M302.7 209.9h.1M302.9 216.5a6.7 6.7 0 0 1 5.2 .1l.1 .2a5.2 5.2 0 0 1-4.7 .5l-.5-.3-.2-.2zM302.9 216.7a2.87 2.87 0 0 0 2.6 .7 2.87 2.87 0 0 0 2.5-.7M302.9 216.5v.2M303.4 210h.1M303.4 208.5l.1 .1v1.4"/>
<path d="M303.4 209.3l-.7-.1v.7M303.4 208.5v.1M303.4 209.3v.7M303.4 209.3h.1M303.5 210h.1M303.6 216.6a4 4 0 0 0 3.8 0M303.6 216.5a4.3 4.3 0 0 1 3.8 .2 3.8 3.8 0 0 1-3.9 0zM303.8 216.4v.1a3.3 3.3 0 0 0 3.4 0v-.1M304 208.8a.79 .79 0 0 0 .5 1.3M304 208.8a.72 .72 0 0 1 1.1 .3 .72 .72 0 0 1-.6 1M304 208.8h.1M304.1 216.1l-.9 .3-.3 .3"/>
<path d="M304.2 208.9a.56 .56 0 0 0-.1 .7 .56 .56 0 0 0 .7 .2M304.2 208.9h.6M304.2 208.9h.1M304.8 208.9v.9M304.8 209.8h.1M305.5 210.1h.1M305.5 208.7h.2l.4 1 .4-.9M305.5 208.7h.1M305.5 208.7v1.4M305.6 210.1h.1M306 209.9h.2M306 209.9l-.4-1v1.2"/>
<path d="M306 209.9h.1M306.2 209.9l.4-1v1.3M306.2 209.9h.1M306.5 208.8h.3v1.4M306.5 208.8h.1M306.6 210.2h.2M306.6 210.2h.1M306.8 210.2h-.1M306.9 216.1l.8 .3 .3 .3M307.1 210.2l.9 .1M307.1 208.8l.9 .1v.1M307.1 208.8h.1"/>
<path d="M307.1 210.2h.1M307.1 208.8v1.4M308 209.6h-.7v.5h.7v.2M308 209.6h.1M308 209h-.7v.4h.7v.2M308 209h.1M308 216.5v.2M308 210.3h.1M315.7 211.9l-.1 .4M321.1 208.7l.5-.2 16.5 1.1 .4 .7v3.2l-.3 .4h-.4l-16.5-1.1-.4-.7zM321.3 208.7l-.4 .1M321.3 208.7l-.1 3.2 .6 .6 16.1 1.1 .4-.2"/>
<path d="M321.3 208.7l.5-.2 16.1 1.1 .5 .6-.1 3.2M321.3 208.7l-.3 .6v2.9l.5 .6 16.2 1.1 .6-.5M325 211.4h.9M325 211.4h.1M325 211.2h.1M325 211.2v.2M325.1 210.2v.5M325.1 210.2h.1M325.1 210.7l.3 .1M325.1 210.1v.1M325.1 210.1h.6l.2 .2M325.3 210.3a.38 .38 0 0 0 .1 .4 .38 .38 0 0 0 .4 0l.2 .3-.1 .4"/>
<path d="M325.3 210.2v.1M325.4 210.8h.1M325.5 210.8l.3 .2-.1 .3-.7-.1M325.5 210.8h.1M325.7 210.2l.2 .1M325.7 210.2h-.4M325.9 211.4h.1M325.9 210.3h.1M326.1 210.3h.5M326.1 210.1l1.2 .1v.1M326.1 210.1h.1M326.1 210.3h.1"/>
<path d="M326.1 210.1v.2M326.6 211.5h.2M326.6 211.5h.1M326.6 210.3h.1M326.6 210.3v1.2M326.8 211.5v.1M327.2 211.6h.2M327.2 211.6h.1M327.3 210.3h-.5v1.2M327.3 210.3h.1M327.4 211.6h.1M327.5 211.2l.6 .1"/>
<path d="M327.5 211.2l-.1 .4M327.7 210.2h.2l.6 1.5M327.7 210.2h.1M327.7 210.2l-.5 1.4M327.8 210.4l.3 .7h-.5zM328.1 211.3h.1M328.1 211.3l.2 .4M328.3 211.7h.2M328.3 211.6v.1M328.5 211.7h.1M328.7 211.7h.2M328.7 210.3l.8 .1v.6"/>
<path d="M328.7 211.7h.1M328.7 210.3h.1M328.7 210.3v1.4M328.9 210.4l.2 .1a.25 .25 0 0 1 .3 .2 .25 .25 0 0 1-.3 .3l-.2-.1zM328.9 211.7h.1M329.3 210.9h.1M329.4 211.4l-.5-.3v.6M329.4 211.4h.1M329.4 211.4l.2 .3M329.5 211l-.2 .1 .5 .7M329.5 211h.1M329.6 211.7l.2 .1"/>
<path d="M329.6 211.7h.1M329.7 210.5h.5M329.7 210.3l1.2 .1v.2M329.7 210.3h.1M329.7 210.5h.1M329.7 210.3v.2M329.8 211.8h.1M330.2 211.8h.2M330.2 211.8h.1M330.2 210.5h.1M330.2 210.5v1.3M330.4 211.8h.1"/>
<path d="M330.9 210.6l-.5-.1v1.3M330.9 210.6h.1M338.3 213.5l-.1 .4M340.1 204.4v.1M340.1 204.4l-.1 .1M340.1 204.4h.1M340.2 204.4h-.1M345.3 209.2l-.5 .4-.6 .1M345.5 209l-.2 .5M347.5 204.7h.1M347.6 204.7l-.1 .5M347.6 204.6v.1"/>
<path d="M347.6 204.6l.3-.1 .5 .2v.7M347.6 204.6l-.1 .3 .3 .5h.6M348.3 205.4v.1M348.4 205.4l-.6 .1M348.4 205.4h.1M356.6 207.1l-.4 .2M356.6 207.1l-.2 .5v3a.93 .93 0 0 0 .8 .9l3.4 .3 .6-.3M356.6 207.1l-.5 .8M357.2 206.8l-.6 .3M360.5 207l.1 .1M360.6 207.1a.93 .93 0 0 1 .8 .9l.1 3.2-.3 .6-.7 .3-3.4-.3a1.05 1.05 0 0 1-1-1M360.6 207.1l-3.5-.3-.8 .3-.2 .6v3.3"/>
<path d="M361.2 211.5l-.1 .4M361.2 211.5l-.8 .6M361.4 207.7l.1 .4M361.4 211l-.2 .5M362.6 210.2h.2M362.6 209l.7 .2v.5M362.6 209h.1M362.6 210.2h.1M362.6 209v1.2M362.8 209.2l.4 .1v.3h-.4zM362.8 210.2h.1M363.2 209.6h.1"/>
<path d="M363.3 209.7h-.5v.5M363.3 209.7h.1M363.7 209.3a.63 .63 0 0 0 0 .8 .63 .63 0 0 0 .8 .1M363.7 209.2v.1M363.7 209.2a.63 .63 0 0 1 .9 .1 .63 .63 0 0 1-.1 .9M364.5 210.2h.1M364.8 209.2l.4 1 .3-1M364.8 209.2h.1M364.8 209.2l.3 1.2M365.1 210.4h.2M365.1 210.4h.1M365.3 210.4l.3-1 .2 1"/>
<path d="M365.3 210.4h.1M365.5 209.2h.2l.2 1.1 .3-1M365.5 209.2h.1M365.8 210.4l.3 .1M365.8 210.4h.1M366.1 210.5h-.1M366.2 209.3h.2l-.3 1.2M366.2 209.3h.1M366.6 210.5h.8M366.6 209.3l.7 .2M366.6 209.3h.1M366.6 210.5h.1"/>
<path d="M366.6 209.3v1.2M366.7 209.4l.6 .1M367.3 210l-.6-.1v.5l.7 .1M367.3 210h.1M367.3 209.5l-.6-.1v.4l.6 .2M367.3 209.5h.1M367.4 210.5h.1M367.6 210.6h.2M367.6 209.4l.7 .1 .1 .4M367.6 209.4h.1M367.6 210.6h.1M367.6 209.4v1.2"/>
<path d="M367.8 210.6h.1M368 209.5h-.2v.4h.4M368 209.5l.2 .3M368 209.5l.2 .2M368.2 209.8v.1M368.2 210.3l-.4-.2v.5M368.2 209.7v.2M368.2 210.3h.1M368.2 210.3l.2 .3M368.3 210h-.1l.4 .6M368.3 210h-.1M368.4 209.9l-.1 .1"/>
<path d="M368.4 210.6h.2M368.4 210.6h.1M368.6 210.6h.1M376 219.7l-2.5 2.3M377.5 218l-1.1 .9-1.3 .6-2.1 .2M377.5 218h.1M377.5 218l-1.7 1.2-1.3 .4-1.5 .1M377.5 218l-3 3.2-1 .8M378.8 215.1l-.4 1.6-.9 1.3M378.9 214l-.2 1.7-1.2 2M378.9 214l-.4 2.2-1 1.5M364.7 220.5h.1"/>
<path d="M367.5 220.5l-.4 .2-2.4-.2M367.5 220.5l-2.4-.2-.4 .2M367.5 220.5h.1M371.8 221l.7 .1M372.1 220.8h.7M372.8 220.8l-2.3-.2-.5 .3 2.5 .2M372.8 220.8h.1M372.8 220.8l.1 .1M372.9 220.9l-.4 .2M372.9 220.8h.1M372.9 220.9h.1M372.9 220.8v.1"/>
<circle cx="313" cy="70.6" r="1.77"/>
<circle cx="253.6" cy="99.2" r=".68"/>
<circle cx="253.9" cy="95.4" r=".68"/>
<circle cx="257.2" cy="99.4" r=".68"/>
<circle cx="257.6" cy="95.7" r=".68"/>
<circle cx="363.4" cy="106.7" r=".68"/>
<circle cx="363.7" cy="102.9" r=".69"/>
<circle cx="365.4" cy="104.9" r=".68"/>
<circle cx="367.1" cy="106.9" r=".68"/>
<circle cx="367.4" cy="103.2" r=".68"/>
<circle cx="372.8" cy="128.2" r=".4"/>
<circle cx="348" cy="205" r=".59"/>
<circle cx="364.2" cy="209.7" r=".47"/>
</g>
<path d="M12 269.3h396zM12 269h396v.3h-396z" fill-rule="evenodd" fill="#504e49"/>
<text font-size="7.8" fill="#141413" x="12" y="24.7">Nintendo 3DS 展开总装</text>
<text font-size="3.5" fill="#141413" x="12" y="274.9">Nintendo 3DS 详细模型图纸</text>
<g font-size="3.2" fill="#1b365d">
<text x="12" y="15.3">CTR-001 初代 · 原生开合结构与内部布局示意</text>
<text x="370" y="15.3">Nintendo3DS-DWG-01 / 12</text>
<text x="109.1" y="44.4">134</text>
</g>
<g font-size="3.2" fill="#504e49">
<text x="12" y="30.9">本图册对应 Nintendo 3DS CTR-001 的详细 CAD 模型，按公开闭合尺寸建模，并保留上下显示、铰链与主要内部组件。视图由实际实体投影生成，局部尺寸和内部结构为近似示意。</text>
<text x="198.7" y="274.5">单位 mm · 比例见各视图</text>
<text x="317.6" y="274.5">图号 Nintendo3DS-DWG-01</text>
<text x="12" y="279.3">局部尺寸为本模型近似值 · 内部为布局示意</text>
<text x="198.7" y="278.8">CAD Study · 2026-11-08</text>
<text x="317.6" y="278.8">第 1 / 12 页 · A3</text>
</g>
<g font-size="3.2" fill="#141413">
<text x="98.5" y="241">展开正视 · 1.186:1</text>
<text x="295.7" y="241">展开轴测 · 1.110:1</text>
<text x="12" y="253.3">闭合包络为 134 × 74 × 21 mm。 上屏显示区为 76.8 × 46.08 mm。</text>
<text x="12" y="258.6">局部尺寸为本模型近似值，内部为模块布局示意。</text>
</g>
</svg>
